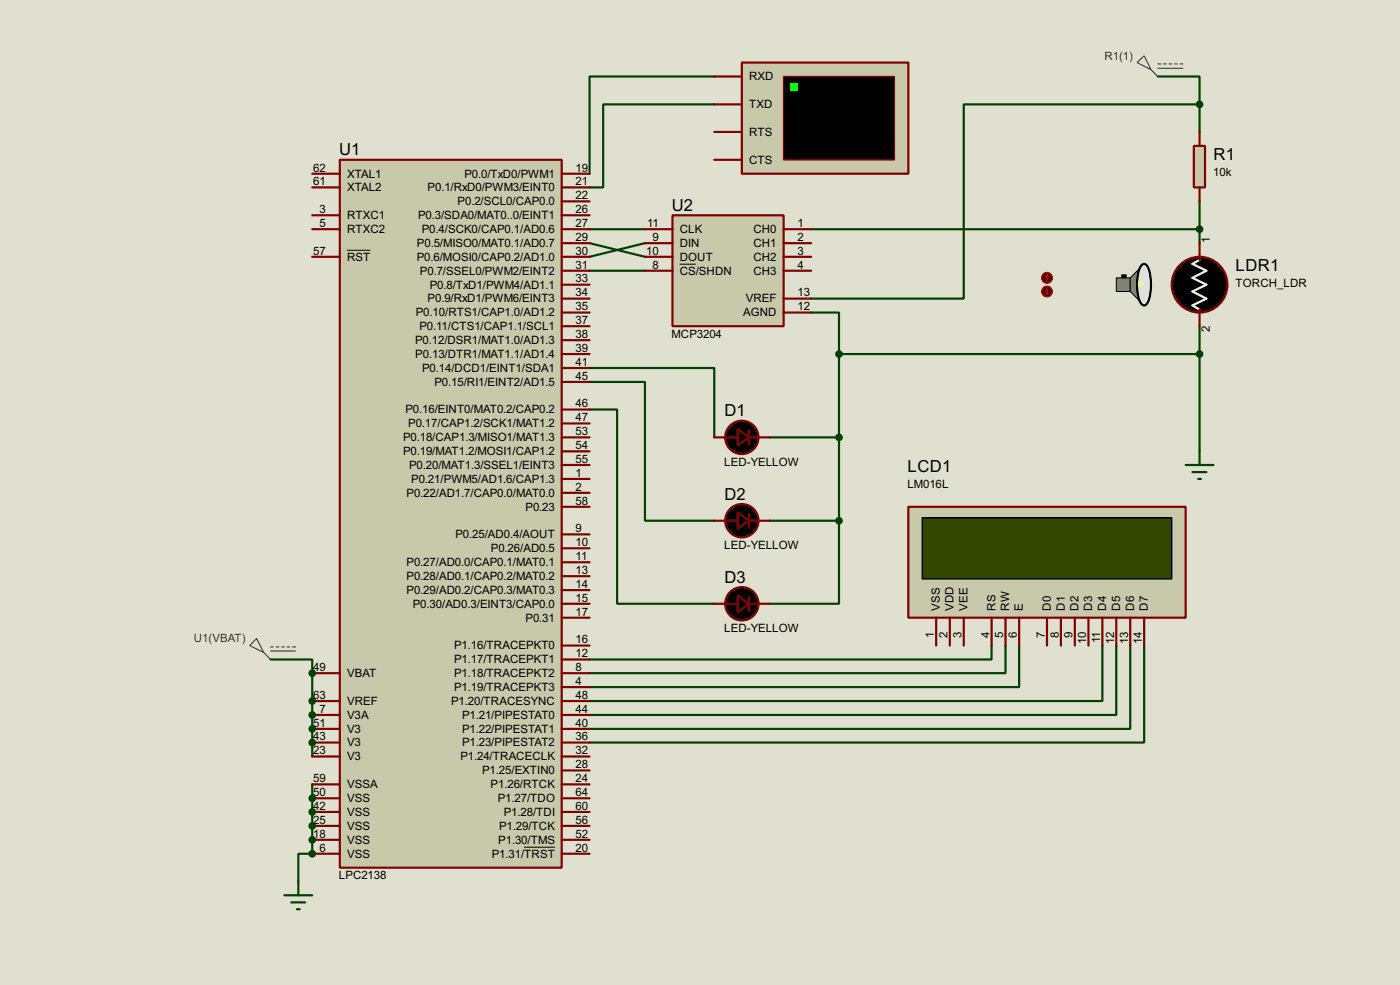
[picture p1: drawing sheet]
<svg xmlns="http://www.w3.org/2000/svg" width="256mm" height="180mm" viewBox="0 0 256 180" stroke-linecap="round" stroke-linejoin="round" font-family="sans-serif">
<path d="M0 0h256.5v180.3h-256.5z" fill="#e0e0d0"/>
<path d="M118.2 44.5l-10.2 2.5M49.6 120.7h7.6v2.5" fill="none" stroke="#004000" stroke-width=".4"/>
<circle cx="57.2" cy="123.2" r=".2" fill="#004000"/>
<path d="M57.2 123.2v5.1" fill="none" stroke="#004000" stroke-width=".4"/>
<circle cx="57.2" cy="128.3" r=".2" fill="#004000"/>
<path d="M57.2 128.3v2.6" fill="none" stroke="#004000" stroke-width=".4"/>
<circle cx="57.2" cy="130.9" r=".2" fill="#004000"/>
<path d="M57.2 130.9v2.5" fill="none" stroke="#004000" stroke-width=".4"/>
<circle cx="57.2" cy="133.4" r=".2" fill="#004000"/>
<path d="M57.2 133.4v2.5" fill="none" stroke="#004000" stroke-width=".4"/>
<circle cx="57.2" cy="135.9" r=".2" fill="#004000"/>
<path d="M57.2 135.9v2.6M57.2 143.6v2.5" fill="none" stroke="#004000" stroke-width=".4"/>
<circle cx="57.2" cy="146.1" r=".2" fill="#004000"/>
<path d="M57.2 146.1v2.5" fill="none" stroke="#004000" stroke-width=".4"/>
<circle cx="57.2" cy="148.6" r=".2" fill="#004000"/>
<path d="M57.2 148.6v2.6" fill="none" stroke="#004000" stroke-width=".4"/>
<circle cx="57.2" cy="151.2" r=".2" fill="#004000"/>
<path d="M57.2 151.2v2.5" fill="none" stroke="#004000" stroke-width=".4"/>
<circle cx="57.2" cy="153.7" r=".2" fill="#004000"/>
<path d="M57.2 153.7v2.6" fill="none" stroke="#004000" stroke-width=".4"/>
<circle cx="57.2" cy="156.3" r=".2" fill="#004000"/>
<g fill="none" stroke="#004000" stroke-width=".4">
<path d="M130.9 14h-22.9v17.8M130.9 19.1h-20.4v15.2h-2.5M212.1 14h7.7v5.1M219.8 19.1h-43.2v35.6h-28M219.8 19.1v5.1M219.8 36.9v7.6M108 44.5l10.2 2.5M108 42h10.2M108 49.6h10.2M148.6 57.2h5.1v7.6M148.6 42h71.2M219.8 59.7v22.9"/>
<path d="M108 67.4h22.9v12.7M108 69.9h10.2v25.4h12.7M108 75h5.1v35.5h17.8M153.7 64.8v30.5M153.7 64.8h66.1M141 95.3h12.7M141 80.1h12.7M153.7 95.3v15.2h-12.7M181.7 118.2v2.5h-73.7M184.2 118.2v5h-76.2M186.7 118.2v7.6h-78.7M202 118.2v10.1h-94"/>
<path d="M204.5 118.2v12.7h-96.5M207.1 118.2v15.2h-99.1M209.6 118.2v17.7h-101.6M57.2 156.3h-2.5v5"/>
</g>
<path d="M62.3 29.3h40.6v129.5h-40.6z" fill="#c8c8aa" stroke="#800000" stroke-width=".4"/>
<g fill="none" stroke="#800000" stroke-width=".4">
<path d="M57.2 31.8h5.1M57.2 34.3h5.1M57.2 39.4h5.1M102.9 31.8h5.1M102.9 34.3h5.1M102.9 36.9h5.1M102.9 39.4h5.1M57.2 42h5.1M57.2 47h5.1M102.9 42h5.1M102.9 44.5h5.1M102.9 47h5.1"/>
<path d="M102.9 49.6h5.1M102.9 52.1h5.1M102.9 54.7h5.1M102.9 57.2h5.1M102.9 59.7h5.1M102.9 62.3h5.1M102.9 64.8h5.1M102.9 67.4h5.1M102.9 69.9h5.1M102.9 75h5.1M102.9 77.5h5.1M102.9 80.1h5.1"/>
<path d="M102.9 82.6h5.1M102.9 85.1h5.1M102.9 87.7h5.1M102.9 90.2h5.1M102.9 92.8h5.1M102.9 97.8h5.1M102.9 102.9h5.1M102.9 105.5h5.1M102.9 108h5.1M102.9 110.5h5.1M102.9 118.2h5.1M102.9 113.1h5.1"/>
<path d="M102.9 100.4h5.1M57.2 138.5h5.1M57.2 128.3h5.1M57.2 123.2h5.1M57.2 130.9h5.1M57.2 133.4h5.1M57.2 135.9h5.1M102.9 138.5h5.1M102.9 128.3h5.1M102.9 120.7h5.1M102.9 123.2h5.1M102.9 125.8h5.1"/>
<path d="M102.9 130.9h5.1M102.9 133.4h5.1M102.9 135.9h5.1M57.2 156.3h5.1M57.2 143.6h5.1M57.2 146.1h5.1M57.2 148.6h5.1M57.2 151.2h5.1M57.2 153.7h5.1M102.9 156.3h5.1M102.9 143.6h5.1M102.9 141h5.1"/>
<path d="M102.9 146.1h5.1M102.9 148.6h5.1M102.9 151.2h5.1M102.9 153.7h5.1"/>
</g>
<path d="M63.6 45.8h4.3M96 155.1h5.7" fill="none" stroke="#000" stroke-width=".18"/>
<path d="M123.2 39.4h20.4v20.3h-20.4z" fill="#c8c8aa" stroke="#800000" stroke-width=".4"/>
<path d="M118.2 42h5M118.2 44.5h5M118.2 47h5M118.2 49.6h5M143.6 42h5M143.6 44.5h5M143.6 47h5M143.6 49.6h5M143.6 54.7h5M143.6 57.2h5" fill="none" stroke="#800000" stroke-width=".4"/>
<path d="M124.5 48.4h3" fill="none" stroke="#000" stroke-width=".18"/>
<path d="M217.2 85.1h5.1M218.5 86.4h2.5M219.5 87.7h.5M219.8 82.6v2.5M52.1 163.9h5.1M53.4 165.2h2.5M54.4 166.4h.5M54.7 161.3v2.6" fill="none" stroke="#004000" stroke-width=".4"/>
<g fill="none" stroke="#0000c0" stroke-width=".2">
<path d="M208.3 11.5l1.3-1.3 1.3 2.6zM210.9 12.8l1.2 1.2M212.1 11.7h.6M212.1 12.5h4.6M213.2 11.7h.5M214.2 11.7h.5M215.2 11.7h.5M216.2 11.7h.5M47 116.9l1.3 2.5-2.5-1.2zM48.3 119.4l1.3 1.3M49.6 118.4h.5M49.6 119.2h4.6"/>
<path d="M50.6 118.4h.5M51.6 118.4h.5M52.6 118.4h.5M53.6 118.4h.6"/>
</g>
<g fill="#004000" stroke="#004000" stroke-width=".4">
<circle cx="57.2" cy="123.2" r=".5"/>
<circle cx="57.2" cy="128.3" r=".5"/>
<circle cx="57.2" cy="130.9" r=".5"/>
<circle cx="57.2" cy="133.4" r=".5"/>
<circle cx="57.2" cy="135.9" r=".5"/>
<circle cx="57.2" cy="146.1" r=".5"/>
<circle cx="57.2" cy="148.6" r=".5"/>
<circle cx="57.2" cy="151.2" r=".5"/>
<circle cx="57.2" cy="153.7" r=".5"/>
<circle cx="57.2" cy="156.3" r=".5"/>
</g>
<path d="M135.9 11.5h30.5v20.3h-30.5z" fill="#c8c8aa" stroke="#800000" stroke-width=".4"/>
<path d="M143.6 14h20.3v15.3h-20.3z" fill="#000" stroke="#800000" stroke-width=".25"/>
<path d="M144.8 15.3h1.3v1.3h-1.3z" fill="#0f0"/>
<path d="M130.9 14h5M130.9 19.1h5M130.9 24.2h5M130.9 29.3h5" fill="none" stroke="#800000" stroke-width=".4"/>
<circle cx="219.7" cy="52.1" r="5.1" fill="#000" stroke="#800000" stroke-width=".4"/>
<g fill="#808080" stroke="#000" stroke-width=".18">
<path d="M204.5 50.9h2.6v2.5h-2.6z" fill-rule="evenodd"/>
<path d="M209.3 48.4a5.1 5.1 0 0 0-1 3.7 5.1 5.1 0 0 0 1 3.7l.3 .1-2.5-2.5v-2.5l2.5-2.6z" fill-rule="evenodd"/>
</g>
<path d="M209.3 48.4l.3-.1a1.56 1.56 0 0 1 1 1.4 9 9 0 0 1-.4 5.8l-.6 .4a1.55 1.55 0 0 1-1-1.4 8.8 8.8 0 0 1 .4-5.8z" fill-rule="evenodd" fill="#e6e6e6" stroke="#000" stroke-width=".4"/>
<path d="M208.6 51.6l.6 .1 .2 .2a.68 .68 0 0 1-.8 .5z" fill-rule="evenodd" fill="#ff0" stroke="#ff0" stroke-width=".18"/>
<path d="M205.5 50.3h.8v.6h-.8z" fill="#000" stroke="#000" stroke-width=".18"/>
<path d="M219.8 47.6l-1.3 .7 2.5 1.3-2.5 1.3 2.5 1.2-2.5 1.3 2.5 1.3-2.5 1.2 1.3 .8" fill="none" stroke="#feffd2" stroke-width=".4"/>
<path d="M219.8 44.5v3.1M219.8 56.7v3" fill="none" stroke="#800000" stroke-width=".4"/>
<circle cx="191.8" cy="50.9" r="1" fill="#400000" stroke="#f00" stroke-width=".2"/>
<path d="M191.8 50.3l-.2 .3M191.8 50.3l.3 .3M191.8 50.3v1.1" fill="none" stroke="#f00" stroke-width=".2"/>
<circle cx="191.8" cy="53.4" r="1" fill="#400000" stroke="#f00" stroke-width=".2"/>
<path d="M191.6 53.6l.2 .3M191.8 52.9v1M192.1 53.6l-.3 .3" fill="none" stroke="#f00" stroke-width=".2"/>
<path d="M218.7 26.7h2.1v7.6h-2.1z" fill="#c8c8aa" stroke="#800000" stroke-width=".4"/>
<path d="M219.8 24.2v2.5M219.8 34.3v2.6M137.2 78.8v2.5M130.9 80.1h4.3M130.9 95.3h4.3M137.2 94v2.6M137.2 80.1h3.8M137.2 95.3h3.8M130.9 110.5h4.3M137.2 109.3v2.5M137.2 110.5h3.8" fill="none" stroke="#800000" stroke-width=".4"/>
<g fill="#000" stroke="#800000" stroke-width=".4">
<path d="M135.2 78.5l2 1.6-2 1.5zM135.2 93.8l2 1.5-2 1.5zM135.2 109l2 1.5-2 1.6z"/>
<circle cx="135.9" cy="95.3" r="3.1"/>
<circle cx="135.9" cy="80.1" r="3.1"/>
<circle cx="135.9" cy="110.5" r="3.1"/>
</g>
<circle cx="153.7" cy="95.3" r=".5" fill="#004000" stroke="#004000" stroke-width=".4"/>
<path d="M166.4 92.8h50.8v20.3h-50.8z" fill="#c8c8aa" stroke="#800000" stroke-width=".4"/>
<path d="M169 94.8h45.7v11.2h-45.7z" fill="#324600" stroke="#000" stroke-width=".25"/>
<g fill="none" stroke="#800000" stroke-width=".4">
<path d="M171.5 113.1v5.1M174 113.1v5.1M176.6 113.1v5.1M181.7 113.1v5.1M184.2 113.1v5.1M186.7 113.1v5.1M191.8 113.1v5.1M194.4 113.1v5.1M196.9 113.1v5.1M199.4 113.1v5.1M202 113.1v5.1M204.5 113.1v5.1"/>
<path d="M207.1 113.1v5.1M209.6 113.1v5.1"/>
</g>
<g fill="#004000" stroke="#004000" stroke-width=".4">
<circle cx="219.7" cy="19.1" r=".5"/>
<circle cx="153.7" cy="80.1" r=".5"/>
<circle cx="153.7" cy="64.8" r=".5"/>
<circle cx="219.7" cy="64.8" r=".5"/>
<circle cx="219.7" cy="42" r=".5"/>
</g>
<g font-size="3.4">
<text x="62.1" y="28.5">U1</text>
<text x="222.3" y="29.3">R1</text>
<text x="123.1" y="38.6">U2</text>
<text x="226.4" y="49.6">LDR1</text>
<text x="132.7" y="76.2">D1</text>
<text x="166.3" y="86.4">LCD1</text>
<text x="132.7" y="91.5">D2</text>
<text x="132.7" y="106.7">D3</text>
</g>
<g font-size="2.4" fill="#0000c0">
<text x="202.3" y="10.9">R1(1)</text>
<text x="35.5" y="117.6">U1(VBAT)</text>
</g>
<g font-size="2.4">
<text x="137.2" y="14.7">RXD</text>
<text x="137.2" y="19.8">TXD</text>
<text x="137.2" y="24.9">RTS</text>
<text x="137.2" y="30">CTS</text>
<text x="57.4" y="31.4">62</text>
<text x="57.4" y="33.9">61</text>
<text x="63.6" y="32.5">XTAL1</text>
<text x="63.6" y="35">XTAL2</text>
<text x="78.3" y="35">P0.1/RxD0/PWM3/EINT0</text>
<text x="85.1" y="32.5">P0.0/TxD0/PWM1</text>
<text x="105.5" y="31.4">19</text>
<text x="105.5" y="33.9">21</text>
<text x="222.3" y="32.2">10k</text>
<text x="58.6" y="39">3</text>
<text x="58.6" y="41.6">5</text>
<text x="63.6" y="40.1">RTXC1</text>
<text x="76.6" y="40.1">P0.3/SDA0/MAT0..0/EINT1</text>
<text x="83.8" y="37.6">P0.2/SCL0/CAP0.0</text>
<text x="105.5" y="36.5">22</text>
<text x="105.5" y="39">26</text>
<text x="105.5" y="41.6">27</text>
<text x="118.6" y="41.6">11</text>
<text x="146.1" y="41.6">1</text>
<text x="57.4" y="46.6">57</text>
<text x="63.6" y="47.7">RST</text>
<text x="63.6" y="42.7">RTXC2</text>
<text x="76.3" y="47.7">P0.6/MOSI0/CAP0.2/AD1.0</text>
<text x="76.4" y="45.2">P0.5/MISO0/MAT0.1/AD0.7</text>
<text x="77.3" y="42.7">P0.4/SCK0/CAP0.1/AD0.6</text>
<text x="105.5" y="44.1">29</text>
<text x="105.5" y="46.6">30</text>
<text x="118.4" y="46.6">10</text>
<text x="119.6" y="44.1">9</text>
<text x="124.5" y="42.7">CLK</text>
<text x="124.5" y="45.2">DIN</text>
<text x="124.5" y="47.7">DOUT</text>
<text x="138" y="42.7">CH0</text>
<text x="138" y="45.2">CH1</text>
<text x="138" y="47.7">CH2</text>
<text x="146.1" y="44.1">2</text>
<text x="146.1" y="46.6">3</text>
<text x="221.7" y="44.5" transform="rotate(-90 221.7 44.5)">1</text>
<text x="76.9" y="50.3">P0.7/SSEL0/PWM2/EINT2</text>
<text x="78.7" y="52.8">P0.8/TxD1/PWM4/AD1.1</text>
<text x="105.5" y="49.2">31</text>
<text x="105.5" y="51.7">33</text>
<text x="119.6" y="49.2">8</text>
<text x="124.5" y="50.3">CS/SHDN</text>
<text x="138" y="50.3">CH3</text>
<text x="146.1" y="49.2">4</text>
<text x="226.3" y="52.6">TORCH_LDR</text>
<text x="76.2" y="57.9">P0.10/RTS1/CAP1.0/AD1.2</text>
<text x="78.3" y="55.4">P0.9/RxD1/PWM6/EINT3</text>
<text x="105.5" y="54.3">34</text>
<text x="105.5" y="56.8">35</text>
<text x="105.5" y="59.3">37</text>
<text x="136.1" y="57.9">AGND</text>
<text x="136.6" y="55.4">VREF</text>
<text x="146.1" y="54.3">13</text>
<text x="146.1" y="56.8">12</text>
<text x="76" y="63">P0.12/DSR1/MAT1.0/AD1.3</text>
<text x="76.1" y="65.5">P0.13/DTR1/MAT1.1/AD1.4</text>
<text x="76.8" y="60.4">P0.11/CTS1/CAP1.1/SCL1</text>
<text x="105.5" y="61.9">38</text>
<text x="105.5" y="64.4">39</text>
<text x="123" y="61.8">MCP3204</text>
<text x="221.7" y="60.8" transform="rotate(-90 221.7 60.8)">2</text>
<text x="77.3" y="68.1">P0.14/DCD1/EINT1/SDA1</text>
<text x="79.6" y="70.6">P0.15/RI1/EINT2/AD1.5</text>
<text x="105.5" y="67">41</text>
<text x="105.5" y="69.5">45</text>
<text x="74.3" y="75.7">P0.16/EINT0/MAT0.2/CAP0.2</text>
<text x="105.5" y="74.6">46</text>
<text x="105.5" y="77.1">47</text>
<text x="73.8" y="80.8">P0.18/CAP1.3/MISO1/MAT1.3</text>
<text x="73.8" y="83.3">P0.19/MAT1.2/MOSI1/CAP1.2</text>
<text x="74.8" y="78.2">P0.17/CAP1.2/SCK1/MAT1.2</text>
<text x="105.5" y="79.7">53</text>
<text x="105.5" y="82.2">54</text>
<text x="74.9" y="85.8">P0.20/MAT1.3/SSEL1/EINT3</text>
<text x="75.3" y="88.4">P0.21/PWM5/AD1.6/CAP1.3</text>
<text x="105.5" y="84.7">55</text>
<text x="105.5" y="87.3">1</text>
<text x="105.5" y="89.8">2</text>
<text x="132.7" y="85.2">LED-YELLOW</text>
<text x="166.2" y="89.4">LM016L</text>
<text x="74.5" y="90.9">P0.22/AD1.7/CAP0.0/MAT0.0</text>
<text x="96.3" y="93.5">P0.23</text>
<text x="105.5" y="92.4">58</text>
<text x="83.4" y="98.5">P0.25/AD0.4/AOUT</text>
<text x="89.9" y="101.1">P0.26/AD0.5</text>
<text x="105.5" y="97.4">9</text>
<text x="105.5" y="100">10</text>
<text x="132.7" y="100.5">LED-YELLOW</text>
<text x="74.5" y="103.6">P0.27/AD0.0/CAP0.1/MAT0.1</text>
<text x="74.5" y="106.2">P0.28/AD0.1/CAP0.2/MAT0.2</text>
<text x="105.5" y="102.5">11</text>
<text x="105.5" y="105.1">13</text>
<text x="105.5" y="107.6">14</text>
<text x="74.5" y="108.7">P0.29/AD0.2/CAP0.3/MAT0.3</text>
<text x="75.6" y="111.2">P0.30/AD0.3/EINT3/CAP0.0</text>
<text x="96.3" y="113.8">P0.31</text>
<text x="105.5" y="110.1">15</text>
<text x="105.5" y="112.7">17</text>
<text x="172.2" y="111.8" transform="rotate(-90 172.2 111.8)">VSS</text>
<text x="174.7" y="111.8" transform="rotate(-90 174.7 111.8)">VDD</text>
<text x="177.3" y="111.8" transform="rotate(-90 177.3 111.8)">VEE</text>
<text x="182.4" y="111.8" transform="rotate(-90 182.4 111.8)">RS</text>
<text x="184.9" y="111.8" transform="rotate(-90 184.9 111.8)">RW</text>
<text x="187.4" y="111.8" transform="rotate(-90 187.4 111.8)">E</text>
<text x="192.5" y="111.8" transform="rotate(-90 192.5 111.8)">D0</text>
<text x="195.1" y="111.8" transform="rotate(-90 195.1 111.8)">D1</text>
<text x="197.6" y="111.8" transform="rotate(-90 197.6 111.8)">D2</text>
<text x="200.1" y="111.8" transform="rotate(-90 200.1 111.8)">D3</text>
<text x="202.6" y="111.8" transform="rotate(-90 202.6 111.8)">D4</text>
<text x="205.2" y="111.8" transform="rotate(-90 205.2 111.8)">D5</text>
<text x="207.8" y="111.8" transform="rotate(-90 207.8 111.8)">D6</text>
<text x="210.3" y="111.8" transform="rotate(-90 210.3 111.8)">D7</text>
<text x="83.2" y="118.9">P1.16/TRACEPKT0</text>
<text x="105.5" y="117.8">16</text>
<text x="132.7" y="115.7">LED-YELLOW</text>
<text x="171.1" y="116.8" transform="rotate(-90 171.1 116.8)">1</text>
<text x="173.6" y="116.8" transform="rotate(-90 173.6 116.8)">2</text>
<text x="176.2" y="116.8" transform="rotate(-90 176.2 116.8)">3</text>
<text x="181.3" y="116.8" transform="rotate(-90 181.3 116.8)">4</text>
<text x="183.8" y="116.8" transform="rotate(-90 183.8 116.8)">5</text>
<text x="186.3" y="116.8" transform="rotate(-90 186.3 116.8)">6</text>
<text x="191.4" y="116.8" transform="rotate(-90 191.4 116.8)">7</text>
<text x="194" y="116.8" transform="rotate(-90 194 116.8)">8</text>
<text x="196.5" y="116.8" transform="rotate(-90 196.5 116.8)">9</text>
<text x="199" y="117.9" transform="rotate(-90 199 117.9)">10</text>
<text x="201.6" y="117.8" transform="rotate(-90 201.6 117.8)">11</text>
<text x="204.1" y="117.9" transform="rotate(-90 204.1 117.9)">12</text>
<text x="206.7" y="117.9" transform="rotate(-90 206.7 117.9)">13</text>
<text x="209.2" y="117.9" transform="rotate(-90 209.2 117.9)">14</text>
<text x="57.4" y="122.8">49</text>
<text x="63.6" y="123.9">VBAT</text>
<text x="83.2" y="121.4">P1.17/TRACEPKT1</text>
<text x="83.2" y="123.9">P1.18/TRACEPKT2</text>
<text x="105.5" y="120.3">12</text>
<text x="105.5" y="122.8">8</text>
<text x="105.5" y="125.4">4</text>
<text x="57.4" y="127.9">63</text>
<text x="58.6" y="130.5">7</text>
<text x="63.6" y="129">VREF</text>
<text x="63.6" y="131.6">V3A</text>
<text x="82.6" y="129">P1.20/TRACESYNC</text>
<text x="83.2" y="126.5">P1.19/TRACEPKT3</text>
<text x="84.6" y="131.6">P1.21/PIPESTAT0</text>
<text x="105.5" y="127.9">48</text>
<text x="105.5" y="130.5">44</text>
<text x="57.4" y="135.5">43</text>
<text x="57.4" y="133">51</text>
<text x="63.6" y="136.6">V3</text>
<text x="63.6" y="134.1">V3</text>
<text x="84.6" y="134.1">P1.22/PIPESTAT1</text>
<text x="84.6" y="136.6">P1.23/PIPESTAT2</text>
<text x="105.5" y="133">40</text>
<text x="105.5" y="135.5">36</text>
<text x="57.4" y="138.1">23</text>
<text x="57.4" y="143.2">59</text>
<text x="63.6" y="139.2">V3</text>
<text x="84.3" y="139.2">P1.24/TRACECLK</text>
<text x="88.3" y="141.7">P1.25/EXTIN0</text>
<text x="105.5" y="138.1">32</text>
<text x="105.5" y="140.6">28</text>
<text x="105.5" y="143.2">24</text>
<text x="57.4" y="148.2">42</text>
<text x="57.4" y="145.7">50</text>
<text x="63.6" y="144.3">VSSA</text>
<text x="63.6" y="149.3">VSS</text>
<text x="63.6" y="146.8">VSS</text>
<text x="89.9" y="144.3">P1.26/RTCK</text>
<text x="91.2" y="146.8">P1.27/TDO</text>
<text x="92.3" y="149.3">P1.28/TDI</text>
<text x="105.5" y="145.7">64</text>
<text x="105.5" y="148.2">60</text>
<text x="57.4" y="153.3">18</text>
<text x="57.4" y="150.8">25</text>
<text x="58.6" y="155.9">6</text>
<text x="63.6" y="154.4">VSS</text>
<text x="63.6" y="151.9">VSS</text>
<text x="91.3" y="154.4">P1.30/TMS</text>
<text x="91.4" y="151.9">P1.29/TCK</text>
<text x="105.5" y="150.8">56</text>
<text x="105.5" y="153.3">52</text>
<text x="105.5" y="155.9">20</text>
<text x="62.1" y="160.9">LPC2138</text>
<text x="63.6" y="157">VSS</text>
<text x="90.1" y="157">P1.31/TRST</text>
</g>
</svg>
